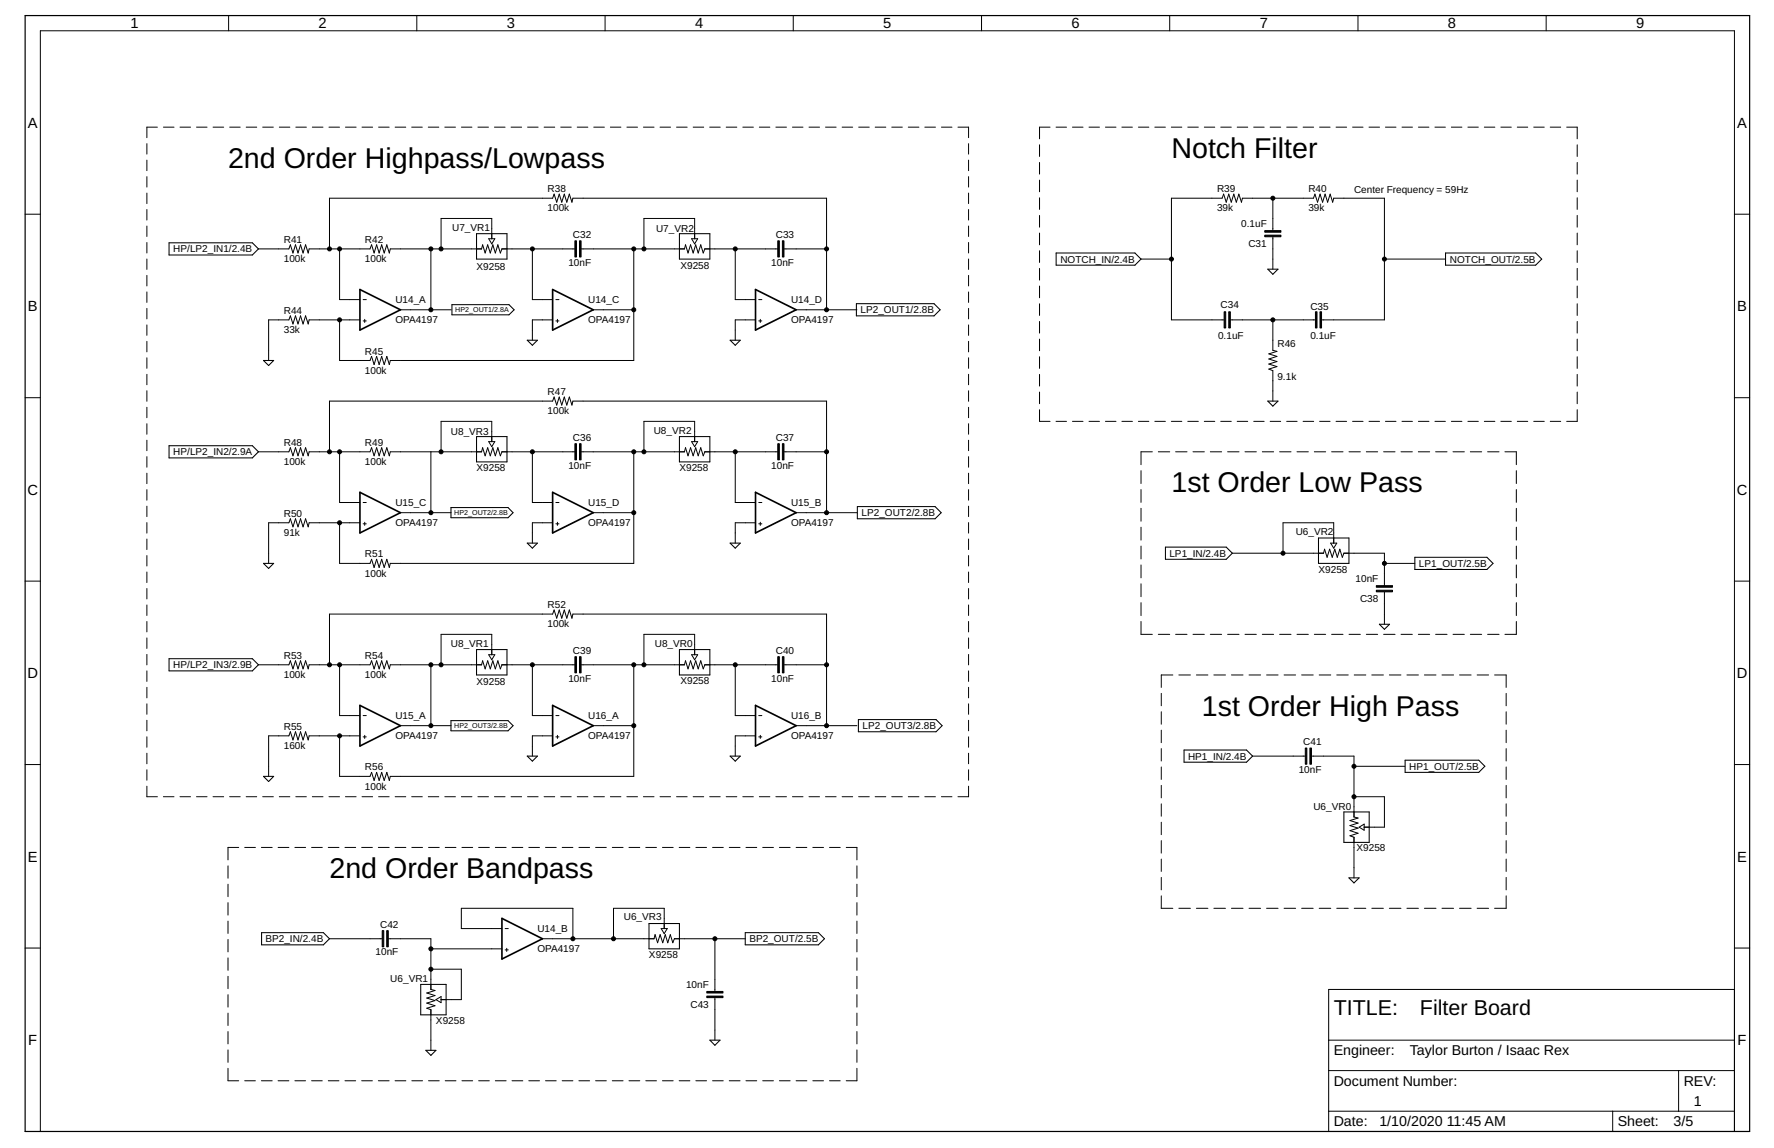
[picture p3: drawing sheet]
<svg xmlns="http://www.w3.org/2000/svg" width="432mm" height="279mm" viewBox="0 0 432 279" stroke-linecap="round" stroke-linejoin="round" font-family="sans-serif">
<g fill="none" stroke="#000" stroke-width=".24">
<path d="M55.6 3.8v3.7M101.5 3.8v3.7M147.3 3.8v3.7M193.1 3.8v3.7M238.9 3.8v3.7M284.7 3.8v3.7M330.5 3.8v3.7M376.3 3.8v3.7M35.8 35v2.5M35.8 39v2.5M38.3 30.9h-2.5v2.6M39.8 30.9h2.6"/>
<path d="M43.8 30.9h2.6M47.8 30.9h2.6M51.9 30.9h2.5M55.9 30.9h2.6M59.9 30.9h2.6M63.9 30.9h2.6M68 30.9h2.5M72 30.9h2.6M76 30.9h2.6M80.1 30.9h2.5M84.1 30.9h2.6M88.1 30.9h2.6"/>
<path d="M92.2 30.9h2.5M96.2 30.9h2.6M100.2 30.9h2.6M104.2 30.9h2.6M108.3 30.9h2.5M112.3 30.9h2.6M116.3 30.9h2.6M120.4 30.9h2.5M124.4 30.9h2.6M128.4 30.9h2.6M132.4 30.9h2.6M136.5 30.9h2.5"/>
<path d="M140.5 30.9h2.6M144.5 30.9h2.6M148.6 30.9h2.5M152.6 30.9h2.6M156.6 30.9h2.6M160.7 30.9h2.5M164.7 30.9h2.6M168.7 30.9h2.6M172.7 30.9h2.6M176.8 30.9h2.5M180.8 30.9h2.6M184.8 30.9h2.6"/>
<path d="M188.8 30.9h2.6M192.9 30.9h2.6M196.9 30.9h2.6M200.9 30.9h2.6M205 30.9h2.5M209 30.9h2.6M213 30.9h2.6M217.1 30.9h2.5M221.1 30.9h2.6M225.1 30.9h2.6M229.2 30.9h2.5M233.2 30.9h2.6v2.6"/>
<path d="M235.8 35v2.5M235.8 39v2.5M253 35.2v2.9M253 39.5v2.9M255.6 30.9h-2.6v2.9M257 30.9h2.6M261 30.9h2.6M265.1 30.9h2.5M269.1 30.9h2.5M273.1 30.9h2.5M277.1 30.9h2.5M281.1 30.9h2.6"/>
<path d="M285.1 30.9h2.6M289.1 30.9h2.6M293.1 30.9h2.6M297.1 30.9h2.6M301.1 30.9h2.6M305.2 30.9h2.5M309.2 30.9h2.5M313.2 30.9h2.5M317.2 30.9h2.5M321.2 30.9h2.5M325.2 30.9h2.6M329.2 30.9h2.6"/>
<path d="M333.2 30.9h2.6M337.2 30.9h2.6M341.2 30.9h2.6M345.2 30.9h2.6M349.3 30.9h2.5M353.3 30.9h2.5M357.3 30.9h2.5M361.3 30.9h2.6M365.3 30.9h2.6M369.3 30.9h2.6M373.3 30.9h2.6M377.3 30.9h2.6"/>
<path d="M381.3 30.9h2.6v2.9M383.9 35.2v2.9M383.9 39.5v2.9M6.1 52.1h3.7M35.8 43v2.5M35.8 47v2.6M35.8 51v2.6M35.8 55v2.6M35.8 59v2.6M119 58.1h1.4l-.7 1.3zM119.7 58.1v-4.9h-12.3v7.4M168.3 58.1h1.5l-.7 1.3z"/>
<path d="M169.1 58.1v-4.9h-12.4v7.4M235.8 43v2.5M235.8 47v2.6M235.8 51v2.6M235.8 55v2.6M235.8 59v2.6M253 43.8v2.9M253 48.1v2.9M253 52.4v2.9M253 56.7v2.9M309.8 48.2v7.9M309.8 57.6v7.9"/>
<path d="M383.9 43.8v2.9M383.9 48.1v2.9M383.9 52.4v2.9M383.9 56.7v2.9M422.2 52.1h3.7M35.8 63v2.6M35.8 67v2.6M35.8 71.1v2.5M35.8 75.1v2.5M35.8 79.1v2.5M62.9 60.6h7.4l.4-1 .6 2 .6-2 .6 2 .7-2 .6 2 .6-2 .6 2 .2-1h14.9l.3-1 .7 2 .6-2 .6 2 .6-2 .6 2 .6-2 .7 2 .2-1h22.2l.3-1 .6 2 .6-2 .6 2 .7-2 .6 2 .6-2 .6 2 .4-1h17.8M80.2 60.6v-12.4h54.3l.4-1 .6 2 .6-2 .6 2 .7-2 .6 2 .6-2 .6 2 .2-1h61.8v27.2"/>
<path d="M82.7 60.6v12.3h4.9M87.6 77.9h-12.4l-.2 .9-.6-1.9-.6 1.9-.6-1.9-.7 1.9-.6-1.9-.6 1.9-.6-1.9-.4 1h-4.9v9.8M88.4 72.9h.8M88.4 78.1h.8M88.8 77.7v.8M97.5 75.4h12.3M104.9 60.6v14.8M129.6 60.6v12.3h4.9M134.5 77.9h-4.9v4.9M135.3 72.9h.8M135.3 78.1h.8M135.7 77.7v.8"/>
<path d="M141.4 60.6h25.2l.3-1 .6 2 .6-2 .6 2 .6-2 .6 2 .7-2 .6 2 .4-1h17.7M144.4 75.4h9.9M154.3 60.6v27.1h-59.3l-.2 1-.7-2-.6 2-.6-2-.6 2-.6-2-.6 2-.7-2-.3 1h-7.4v-9.8M179 60.6v12.3h4.9M183.9 77.9h-4.9v4.9M184.7 72.9h.7M184.7 78.1h.7M185.1 77.7v.8M190.8 60.6h10.4M193.8 75.4h14.8M235.8 63v2.6M235.8 67v2.6"/>
<path d="M235.8 71.1v2.5M235.8 75.1v2.5M235.8 79.1v2.5M253 61v2.9M253 65.3v2.9M253 69.6v2.9M253 73.9v2.9M253 78.2v2.9M277.7 63.1h7.4M298 77.9h-12.9v-29.7h12.4l.3-1 .7 2 .6-2 .6 2 .6-2 .6 2 .6-2 .7 2 .2-1h17.3l.4-1 .6 2 .6-2 .6 2 .6-2 .7 2 .6-2 .6 2 .2-1h12.4v29.7h-15.3M299.4 77.9h20.8M309.8 77.9v7.4l1 .2-2 .6 2 .6-2 .7 2 .6-2 .6 2 .6-2 .6 1 .4v7.4"/>
<path d="M337 63.1h14.8M383.9 61v2.9M383.9 65.3v2.9M383.9 69.6v2.9M383.9 73.9v2.9M383.9 78.2v2.9M6.1 96.8h3.7M35.8 83.1v2.5M35.8 87.1v2.5M35.8 91.1v2.5M35.8 95.1v2.6M35.8 99.1v2.6"/>
<path d="M235.8 83.1v2.5M235.8 87.1v2.5M235.8 91.1v2.5M235.8 95.1v2.6M235.8 99.1v2.6M253 82.5v2.9M253 86.8v2.9M253 91.1v2.9M253 95.4v2.9M253 99.7v2.9h2.6M383.9 99.7v2.9h-2.6M383.9 82.5v2.9"/>
<path d="M383.9 86.8v2.9M383.9 91.1v2.9M383.9 95.4v2.9M422.2 96.8h3.7M35.8 103.1v2.6M35.8 107.1v2.6M35.8 111.1v2.6M35.8 115.2v2.5M35.8 119.2v2.5M62.9 110h7.4l.4-1 .6 1.9 .6-1.9 .6 1.9 .7-1.9 .6 1.9 .6-1.9 .6 1.9 .2-.9h14.9l.3-1 .7 1.9 .6-1.9 .6 1.9 .6-1.9 .6 1.9 .6-1.9 .7 1.9 .2-.9h22.2l.3-1 .6 1.9 .6-1.9 .6 1.9 .7-1.9 .6 1.9 .6-1.9 .6 1.9 .4-.9h17.8M80.2 110v-12.4h54.3l.4-1 .6 2 .6-2 .6 2 .7-2 .6 2 .6-2 .6 2 .2-1h61.8v27.2M82.7 110v12.3h4.9"/>
<path d="M104.9 110v14.8M119 107.5h1.4l-.7 1.2zM119.7 107.5v-4.9h-12.3v7.4M129.6 110v12.3h4.9M141.4 110h25.2l.3-1 .6 1.9 .6-1.9 .6 1.9 .6-1.9 .6 1.9 .7-1.9 .6 1.9 .4-.9h17.7M154.3 110v27.1h-59.3l-.2 1-.7-2-.6 2-.6-2-.6 2-.6-2-.6 2-.7-2-.3 1h-7.4v-9.9M168.3 107.5h1.5l-.7 1.2zM169.1 107.5v-4.9h-12.4v7.4M179 110v12.3h4.9M190.8 110h10.4M235.8 103.1v2.6M235.8 107.1v2.6"/>
<path d="M235.8 111.1v2.6M235.8 115.2v2.5M235.8 119.2v2.5M257 102.6h2.6M261 102.6h2.6M265.1 102.6h2.5M269.1 102.6h2.5M273.1 102.6h2.5M277.1 102.6h2.5M277.7 114.6v3.1M277.7 119.1v3.2M280.5 110h-2.8v3.1"/>
<path d="M281.1 102.6h2.6M281.9 110h2.8M285.1 102.6h2.6M286.2 110h2.7M289.1 102.6h2.6M290.4 110h2.7M293.1 102.6h2.6M294.6 110h2.7M297.1 102.6h2.6M298.8 110h2.8M301.1 102.6h2.6M303 110h2.8"/>
<path d="M305.2 102.6h2.5M307.3 110h2.7M309.2 102.6h2.5M311.5 110h2.7M313.2 102.6h2.5M315.7 110h2.8M317.2 102.6h2.5M319.9 110h2.8M321.2 102.6h2.5M324.1 110h2.8M325.2 102.6h2.6M328.4 110h2.7"/>
<path d="M329.2 102.6h2.6M332.6 110h2.7M333.2 102.6h2.6M336.8 110h2.8M337.2 102.6h2.6M341 110h2.8M341.2 102.6h2.6M345.2 110h2.8M345.2 102.6h2.6M349.3 102.6h2.5M349.4 110h2.8M353.3 102.6h2.5"/>
<path d="M353.7 110h2.7M357.3 102.6h2.5M357.9 110h2.7M361.3 102.6h2.6M362.1 110h2.8M365.3 102.6h2.6M366.3 110h2.8v3.1M369.1 114.6v3.1M369.1 119.1v3.2M369.3 102.6h2.6M373.3 102.6h2.6M377.3 102.6h2.6"/>
<path d="M35.8 123.2v2.5M35.8 127.2v2.6M35.8 131.2v2.6M35.8 135.2v2.6M35.8 139.2v2.6M87.6 127.2h-12.4l-.2 1-.6-1.9-.6 1.9-.6-1.9-.7 1.9-.6-1.9-.6 1.9-.6-1.9-.4 .9h-4.9v9.9M88.4 122.3h.8M88.4 127.5h.8M88.8 127.1v.8M97.5 124.8h12.3M134.5 127.2h-4.9v5M135.3 122.3h.8"/>
<path d="M135.3 127.5h.8M135.7 127.1v.8M144.4 124.8h9.9M183.9 127.2h-4.9v5M184.7 122.3h.7M184.7 127.5h.7M185.1 127.1v.8M193.8 124.8h14.8M235.8 123.2v2.5M235.8 127.2v2.6M235.8 131.2v2.6M235.8 135.2v2.6"/>
<path d="M235.8 139.2v2.6M277.7 123.7v3.2M277.7 128.3v3.1M277.7 132.9v3.1M277.7 137.5v3.1M300 134.6h22.2l.2-.9 .6 1.9 .6-1.9 .7 1.9 .6-1.9 .6 1.9 .6-1.9 .6 1.9 .4-1h9.9v8M323.9 132.2h1.5l-.8 1.2zM324.6 132.2v-5h-12.3v7.4M337 137.1h7.4M369.1 123.7v3.2M369.1 128.3v3.1M369.1 132.9v3.1"/>
<path d="M369.1 137.5v3.1M6.1 141.4h3.7M35.8 143.2v2.6M35.8 147.2v2.6M35.8 151.3v2.5M35.8 155.3v2.5M35.8 159.3v2.5M119 159.3h1.4l-.7 1.3zM119.7 159.3v-4.9h-12.3v7.4M168.3 159.3h1.5l-.7 1.3zM169.1 159.3v-4.9h-12.4v7.4M235.8 143.2v2.6"/>
<path d="M235.8 147.2v2.6M235.8 151.3v2.5M235.8 155.3v2.5M235.8 159.3v2.5M277.7 142.1v3.1M277.7 146.7v3.1M277.7 151.3v3.1h2.8M281.9 154.4h2.8M286.2 154.4h2.7M290.4 154.4h2.7M294.6 154.4h2.7M298.8 154.4h2.8"/>
<path d="M303 154.4h2.8M307.3 154.4h2.7M311.5 154.4h2.7M315.7 154.4h2.8M319.9 154.4h2.8M324.1 154.4h2.8M328.4 154.4h2.7M332.6 154.4h2.7M336.8 154.4h2.8M337 144v7.9M341 154.4h2.8M345.2 154.4h2.8"/>
<path d="M349.4 154.4h2.8M353.7 154.4h2.7M357.9 154.4h2.7M362.1 154.4h2.8M369.1 151.3v3.1h-2.8M369.1 142.1v3.1M369.1 146.7v3.1M422.2 141.4h3.7M35.8 163.3v2.5M35.8 167.3v2.5M35.8 171.3v2.5M35.8 175.3v2.6"/>
<path d="M35.8 179.3v2.6M62.9 161.8h7.4l.4-1 .6 2 .6-2 .6 2 .7-2 .6 2 .6-2 .6 2 .2-1h14.9l.3-1 .7 2 .6-2 .6 2 .6-2 .6 2 .6-2 .7 2 .2-1h22.2l.3-1 .6 2 .6-2 .6 2 .7-2 .6 2 .6-2 .6 2 .4-1h17.8M80.2 161.8v-12.3h54.3l.4-1 .6 2 .6-2 .6 2 .7-2 .6 2 .6-2 .6 2 .2-1h61.8v27.1M82.7 161.8v12.4h4.9M87.6 179.1h-12.4l-.2 1-.6-2-.6 2-.6-2-.7 2-.6-2-.6 2-.6-2-.4 1h-4.9v9.9M88.4 174.2h.8M88.4 179.3h.8M88.8 179v.7M97.5 176.6h12.3M104.9 161.8v14.8M129.6 161.8v12.4h4.9M134.5 179.1h-4.9v4.9"/>
<path d="M135.3 174.2h.8M135.3 179.3h.8M135.7 179v.7M141.4 161.8h25.2l.3-1 .6 2 .6-2 .6 2 .6-2 .6 2 .7-2 .6 2 .4-1h17.7M144.4 176.6h9.9M154.3 161.8v27.2h-59.3l-.2 .9-.7-1.9-.6 1.9-.6-1.9-.6 1.9-.6-1.9-.6 1.9-.7-1.9-.3 1h-7.4v-9.9M179 161.8v12.4h4.9M183.9 179.1h-4.9v4.9M184.7 174.2h.7M184.7 179.3h.7M185.1 179v.7M190.8 161.8h10.4"/>
<path d="M193.8 176.6h14.8M235.8 163.3v2.5M235.8 167.3v2.5M235.8 171.3v2.5M235.8 175.3v2.6M235.8 179.3v2.6M282.7 168.8v3M282.7 173.2v3.1M282.7 177.7v3M285.5 164.3h-2.8v3M286.9 164.3h2.9M291.2 164.3h2.8"/>
<path d="M295.5 164.3h2.8M299.7 164.3h2.9M304 164.3h2.8M308.3 164.3h2.8M312.5 164.3h2.9M316.8 164.3h2.8M321.1 164.3h2.8M325.4 164.3h2.8M329.6 164.3h2.8M333.9 164.3h2.8M338.2 164.3h2.8M342.5 164.3h2.7"/>
<path d="M346.7 164.3h2.8M351 164.3h2.8M355.3 164.3h2.8M359.5 164.3h2.8M363.8 164.3h2.8v3M366.6 168.8v3M366.6 173.2v3.1M366.6 177.7v3M6.1 186.1h3.7M35.8 183.3v2.6M35.8 187.3v2.6M35.8 191.3v2.6h2.5"/>
<path d="M39.8 193.9h2.6M43.8 193.9h2.6M47.8 193.9h2.6M51.9 193.9h2.5M55.9 193.9h2.6M59.9 193.9h2.6M63.9 193.9h2.6M68 193.9h2.5M72 193.9h2.6M76 193.9h2.6M80.1 193.9h2.5M84.1 193.9h2.6"/>
<path d="M88.1 193.9h2.6M92.2 193.9h2.5M96.2 193.9h2.6M100.2 193.9h2.6M104.2 193.9h2.6M108.3 193.9h2.5M112.3 193.9h2.6M116.3 193.9h2.6M120.4 193.9h2.5M124.4 193.9h2.6M128.4 193.9h2.6M132.4 193.9h2.6"/>
<path d="M136.5 193.9h2.5M140.5 193.9h2.6M144.5 193.9h2.6M148.6 193.9h2.5M152.6 193.9h2.6M156.6 193.9h2.6M160.7 193.9h2.5M164.7 193.9h2.6M168.7 193.9h2.6M172.7 193.9h2.6M176.8 193.9h2.5M180.8 193.9h2.6"/>
<path d="M184.8 193.9h2.6M188.8 193.9h2.6M192.9 193.9h2.6M196.9 193.9h2.6M200.9 193.9h2.6M205 193.9h2.5M209 193.9h2.6M213 193.9h2.6M217.1 193.9h2.5M221.1 193.9h2.6M225.1 193.9h2.6M229.2 193.9h2.5"/>
<path d="M235.8 191.3v2.6h-2.6M235.8 183.3v2.6M235.8 187.3v2.6M282.7 182.2v3M282.7 186.7v3M282.7 191.2v3M282.7 195.6v3M304.9 184h12.8M319.2 184h10.4v14.8l1 .3-2 .6 2 .6-2 .6 2 .6-2 .7 2 .6-2 .6 1 .4v9.9M329.6 193.9h7.4v7.4h-5M329.6 186.5h12.3M366.6 182.2v3"/>
<path d="M366.6 186.7v3M366.6 191.2v3M366.6 195.6v3M422.2 186.1h3.7M55.5 210.7v3M55.5 215.2v3M55.5 219.7v3M58.1 206.2h-2.6v3.1M59.6 206.2h2.6M63.6 206.2h2.7M67.7 206.2h2.6M71.8 206.2h2.6"/>
<path d="M75.8 206.2h2.6M79.9 206.2h2.6M84 206.2h2.6M88 206.2h2.6M92.1 206.2h2.6M96.2 206.2h2.6M100.2 206.2h2.6M104.3 206.2h2.6M108.4 206.2h2.6M112.4 206.2h2.6M116.5 206.2h2.6M120.6 206.2h2.6"/>
<path d="M124.6 206.2h2.7M128.7 206.2h2.6M132.8 206.2h2.6M136.8 206.2h2.6M140.9 206.2h2.6M145 206.2h2.6M149 206.2h2.7M153.1 206.2h2.6M157.2 206.2h2.6M161.2 206.2h2.7M165.3 206.2h2.6M169.4 206.2h2.6"/>
<path d="M173.4 206.2h2.6M177.5 206.2h2.6M181.6 206.2h2.6M185.7 206.2h2.6M189.7 206.2h2.6M193.8 206.2h2.6M197.8 206.2h2.6M201.9 206.2h2.6M206 206.2h2.6v3.1M208.6 210.7v3M208.6 215.2v3M208.6 219.7v3"/>
<path d="M282.7 200.1v3M282.7 204.6v3M282.7 209.1v3M282.7 213.6v3M282.7 218v3.1h2.8M330.8 201.3l1.2-.7v1.5zM366.6 218v3.1h-2.8M366.6 200.1v3M366.6 204.6v3M366.6 209.1v3M366.6 213.6v3M6.1 230.7h3.7"/>
<path d="M55.5 224.2v3M55.5 228.6v3.1M55.5 233.1v3.1M55.5 237.6v3M80.2 228.5h12.8M94.5 228.5h10.4v12.3l1 .3-2 .6 2 .6-2 .6 2 .6-2 .6 2 .7-2 .6 1 .3v9.9M104.9 235.9h7.4v7.4h-4.9M104.9 230.9h17.3M122.2 226h-9.9v-4.9h27.1v7.4M123 226h.7M123 231.2h.7M123.3 230.8v.8"/>
<path d="M132 228.5h27.2l.2-1 .7 1.9 .6-1.9 .6 1.9 .6-1.9 .6 1.9 .7-1.9 .6 1.9 .3-.9h17.3M160.9 226h1.5l-.7 1.2zM161.7 226v-4.9h-12.4v7.4M174 228.5v12.8M208.6 224.2v3M208.6 228.6v3.1M208.6 233.1v3.1M208.6 237.6v3M286.9 221.1h2.9M291.2 221.1h2.8M295.5 221.1h2.8M299.7 221.1h2.9"/>
<path d="M304 221.1h2.8M308.3 221.1h2.8M312.5 221.1h2.9M316.8 221.1h2.8M321.1 221.1h2.8M325.4 221.1h2.8M329.6 221.1h2.8M333.9 221.1h2.8M338.2 221.1h2.8M342.5 221.1h2.7M346.7 221.1h2.8M351 221.1h2.8"/>
<path d="M355.3 221.1h2.8M359.5 221.1h2.8M422.2 230.7h3.7M55.5 242.1v3M55.5 246.6v3M55.5 251.1v3M55.5 255.5v3.1M106.1 243.3l1.3-.8v1.5zM174 242.8v10.4M208.6 242.1v3M208.6 246.6v3M208.6 251.1v3"/>
<path d="M208.6 255.5v3.1M323.4 253.2h98.8M422.2 240.8h-98.8v34.6h98.8v-267.9h-412.4v267.9M55.5 260v3h2.6M59.6 263h2.6M63.6 263h2.7M67.7 263h2.6M71.8 263h2.6M75.8 263h2.6M79.9 263h2.6M84 263h2.6M88 263h2.6"/>
<path d="M92.1 263h2.6M96.2 263h2.6M100.2 263h2.6M104.3 263h2.6M108.4 263h2.6M112.4 263h2.6M116.5 263h2.6M120.6 263h2.6M124.6 263h2.7M128.7 263h2.6M132.8 263h2.6M136.8 263h2.6"/>
<path d="M140.9 263h2.6M145 263h2.6M149 263h2.7M153.1 263h2.6M157.2 263h2.6M161.2 263h2.7M165.3 263h2.6M169.4 263h2.6M173.4 263h2.6M177.5 263h2.6M181.6 263h2.6M185.7 263h2.6"/>
<path d="M189.7 263h2.6M193.8 263h2.6M197.8 263h2.6M201.9 263h2.6M208.6 260v3h-2.6M323.4 260.6h98.8M323.4 270.4h98.8M392.5 270.4v5M408.6 260.6v9.8"/>
</g>
<g fill="none" stroke="#000" stroke-width=".25">
<path d="M41.1 59.1h20.3l1.5 1.5-1.5 1.5h-20.3zM116 56.9h7.4v6.2h-7.4zM165.4 56.9h7.4v6.2h-7.4zM110 74.1h13.9l1.2 1.3-1.2 1.2h-13.9zM208.4 73.9h19l1.4 1.5-1.4 1.5h-19zM257.1 61.6h19.1l1.5 1.5-1.5 1.4h-19.1zM308.6 65.5h2.5l-1.3 1.3zM351.9 61.6h21.9l1.5 1.5-1.5 1.4h-21.9zM64.1 87.7h2.5l-1.2 1.3zM128.3 82.8h2.5l-1.2 1.2zM177.7 82.8h2.5l-1.2 1.2zM308.6 97.6h2.5l-1.3 1.2z"/>
<path d="M41.1 108.5h20.3l1.5 1.5-1.5 1.4h-20.3zM116 106.3h7.4v6.1h-7.4zM165.4 106.3h7.4v6.1h-7.4zM64.1 137.1h2.5l-1.2 1.2zM109.8 123.5h13.9l1.2 1.3-1.2 1.2h-13.9zM128.3 132.2h2.5l-1.2 1.2zM177.7 132.2h2.5l-1.2 1.2zM208.7 123.3h18.9l1.5 1.5-1.5 1.5h-18.9zM283.7 133.2h14.8l1.5 1.4-1.5 1.5h-14.8zM320.9 130.9h7.4v6.2h-7.4zM344.4 135.6h17.5l1.5 1.5-1.5 1.5h-17.5zM116 158.1h7.4v6.2h-7.4z"/>
<path d="M165.4 158.1h7.4v6.2h-7.4zM335.7 151.9h2.5l-1.2 1.3zM41.1 160.3h20.3l1.5 1.5-1.5 1.5h-20.3zM109.8 175.4h13.9l1.2 1.2-1.2 1.3h-13.9zM208.9 175.1h18.9l1.5 1.5-1.5 1.5h-18.9zM64.1 189h2.5l-1.2 1.2zM128.3 184h2.5l-1.2 1.3zM177.7 184h2.5l-1.2 1.3zM288.2 182.5h15.2l1.5 1.5-1.5 1.5h-15.2zM327.1 197.6h6.2v7.4h-6.2zM342 185h17.9l1.5 1.5-1.5 1.5h-17.9zM328.3 213.7h2.5l-1.2 1.2z"/>
<path d="M63.7 227h15l1.5 1.5-1.5 1.5h-15zM102.4 239.6h6.2v7.4h-6.2zM158 224.8h7.4v6.1h-7.4zM181.4 227h17.8l1.5 1.5-1.5 1.5h-17.8zM103.7 255.6h2.4l-1.2 1.3zM172.8 253.2h2.5l-1.3 1.2z"/>
</g>
<g fill="#000" stroke="#000" stroke-width=".24">
<path d="M139.9 58.6h.4v3.9h-.4zM141.1 58.6h.3v3.9h-.3zM189.3 58.6h.4v3.9h-.4zM190.4 58.6h.4v3.9h-.4zM307.8 56.1h4v.4h-4zM307.8 57.2h4v.4h-4zM298 75.9h.3v3.9h-.3zM299.1 75.9h.4v3.9h-.4zM320.2 75.9h.4v3.9h-.4zM321.3 75.9h.4v3.9h-.4zM139.9 108h.4v3.9h-.4zM141.1 108h.3v3.9h-.3z"/>
<path d="M189.3 108h.4v3.9h-.4zM190.4 108h.4v3.9h-.4zM139.9 159.8h.4v4h-.4zM141.1 159.8h.3v4h-.3zM189.3 159.8h.4v4h-.4zM190.4 159.8h.4v4h-.4zM335 142.5h3.9v.4h-3.9zM335 143.7h3.9v.3h-3.9zM317.7 182.1h.4v3.9h-.4zM318.8 182.1h.4v3.9h-.4zM93 226.5h.4v3.9h-.4zM94.1 226.5h.4v3.9h-.4z"/>
<path d="M172 241.3h4v.4h-4zM172 242.4h4v.4h-4z"/>
</g>
<path d="M87.6 70.5l9.9 4.9-9.9 4.9zM134.5 70.5l9.9 4.9-9.9 4.9zM183.9 70.5l9.9 4.9-9.9 4.9zM87.6 119.8l9.9 5-9.9 4.9zM134.5 119.8l9.9 5-9.9 4.9zM183.9 119.8l9.9 5-9.9 4.9zM87.6 171.7l9.9 4.9-9.9 5zM134.5 171.7l9.9 4.9-9.9 5zM183.9 171.7l9.9 4.9-9.9 5zM122.2 223.5l9.8 5-9.8 4.9z" fill="none" stroke="#000" stroke-width=".4"/>
<path d="M6.1 3.8h419.8v271.6h-419.8z" fill="none" stroke="#000" stroke-width=".3"/>
<g fill="#000" stroke="#000" stroke-width=".24">
<circle cx="309.8" cy="48.2" r=".49"/>
<circle cx="80.2" cy="60.6" r=".49"/>
<circle cx="82.7" cy="77.9" r=".49"/>
<circle cx="82.7" cy="60.6" r=".49"/>
<circle cx="104.9" cy="75.4" r=".49"/>
<circle cx="104.9" cy="60.6" r=".49"/>
<circle cx="107.4" cy="60.6" r=".49"/>
<circle cx="129.6" cy="60.6" r=".49"/>
<circle cx="154.3" cy="75.4" r=".49"/>
<circle cx="154.3" cy="60.6" r=".49"/>
<circle cx="156.7" cy="60.6" r=".49"/>
<circle cx="179" cy="60.6" r=".49"/>
<circle cx="201.2" cy="75.4" r=".49"/>
<circle cx="201.2" cy="60.6" r=".49"/>
<circle cx="285.1" cy="63.1" r=".49"/>
<circle cx="309.8" cy="77.9" r=".49"/>
<circle cx="337" cy="63.1" r=".49"/>
<circle cx="80.2" cy="110" r=".49"/>
<circle cx="82.7" cy="110" r=".49"/>
<circle cx="107.4" cy="110" r=".49"/>
<circle cx="129.6" cy="110" r=".49"/>
<circle cx="154.3" cy="110" r=".49"/>
<circle cx="156.7" cy="110" r=".49"/>
<circle cx="179" cy="110" r=".49"/>
<circle cx="201.2" cy="110" r=".49"/>
<circle cx="82.7" cy="127.2" r=".49"/>
<circle cx="104.9" cy="124.8" r=".49"/>
<circle cx="154.3" cy="124.8" r=".49"/>
<circle cx="201.2" cy="124.8" r=".49"/>
<circle cx="312.3" cy="134.6" r=".49"/>
<circle cx="337" cy="137.1" r=".49"/>
<circle cx="80.2" cy="161.8" r=".49"/>
<circle cx="82.7" cy="161.8" r=".49"/>
<circle cx="82.7" cy="179.1" r=".49"/>
<circle cx="104.9" cy="161.8" r=".49"/>
<circle cx="104.9" cy="176.6" r=".49"/>
<circle cx="107.4" cy="161.8" r=".49"/>
<circle cx="129.6" cy="161.8" r=".49"/>
<circle cx="154.3" cy="161.8" r=".49"/>
<circle cx="154.3" cy="176.6" r=".49"/>
<circle cx="156.7" cy="161.8" r=".49"/>
<circle cx="179" cy="161.8" r=".49"/>
<circle cx="201.2" cy="161.8" r=".49"/>
<circle cx="201.2" cy="176.6" r=".49"/>
<circle cx="329.6" cy="193.9" r=".49"/>
<circle cx="329.6" cy="186.5" r=".49"/>
<circle cx="104.9" cy="235.9" r=".49"/>
<circle cx="104.9" cy="230.9" r=".49"/>
<circle cx="139.4" cy="228.5" r=".49"/>
<circle cx="149.3" cy="228.5" r=".49"/>
<circle cx="174" cy="228.5" r=".49"/>
</g>
<g font-size="7">
<text x="55.5" y="40.8">2nd Order Highpass/Lowpass</text>
<text x="285.1" y="38.4">Notch Filter</text>
<text x="285.1" y="119.8">1st Order Low Pass</text>
<text x="292.5" y="174.2">1st Order High Pass</text>
<text x="80.2" y="213.7">2nd Order Bandpass</text>
</g>
<g font-size="5.2">
<text x="324.6" y="247">TITLE:</text>
<text x="345.6" y="247">Filter Board</text>
</g>
<g font-size="3.6">
<text x="31.7" y="6.9">1</text>
<text x="77.6" y="6.9">2</text>
<text x="123.4" y="6.9">3</text>
<text x="169.2" y="6.9">4</text>
<text x="215" y="6.9">5</text>
<text x="260.8" y="6.9">6</text>
<text x="306.6" y="6.9">7</text>
<text x="352.4" y="6.9">8</text>
<text x="398.3" y="6.9">9</text>
<text x="6.8" y="31.1">A</text>
<text x="422.8" y="31.1">A</text>
<text x="6.8" y="75.7">B</text>
<text x="422.8" y="75.7">B</text>
<text x="6.7" y="120.4">C</text>
<text x="422.7" y="120.4">C</text>
<text x="6.7" y="165">D</text>
<text x="422.7" y="165">D</text>
<text x="6.8" y="209.7">E</text>
<text x="422.8" y="209.7">E</text>
<text x="6.9" y="254.3">F</text>
<text x="422.9" y="254.3">F</text>
</g>
<g font-size="3.5">
<text x="324.6" y="256.9">Engineer:</text>
<text x="343.2" y="256.9">Taylor Burton / Isaac Rex</text>
<text x="324.6" y="264.3">Document Number:</text>
<text x="409.8" y="264.3">REV:</text>
<text x="412.3" y="269.2">1</text>
<text x="324.6" y="274.1">Date:</text>
<text x="335.7" y="274.1">1/10/2020</text>
<text x="352.2" y="274.1">11:45 AM</text>
<text x="393.8" y="274.1">Sheet:</text>
<text x="407.4" y="274.1">3/5</text>
</g>
<g font-size="2.4">
<text x="133.3" y="46.8">R38</text>
<text x="296.2" y="46.8">R39</text>
<text x="318.5" y="46.8">R40</text>
<text x="329.6" y="47">Center Frequency = 59Hz</text>
<text x="133.3" y="51.4">100k</text>
<text x="296.2" y="51.4">39k</text>
<text x="318.5" y="51.4">39k</text>
<text x="69.1" y="59.1">R41</text>
<text x="88.8" y="59.1">R42</text>
<text x="110.1" y="56.1">U7_VR1</text>
<text x="139.5" y="57.9">C32</text>
<text x="159.7" y="56.4">U7_VR2</text>
<text x="188.8" y="57.9">C33</text>
<text x="302.1" y="55.3">0.1uF</text>
<text x="42.2" y="61.4">HP/LP2_IN1/2.4B</text>
<text x="69.1" y="63.8">100k</text>
<text x="88.8" y="63.8">100k</text>
<text x="116" y="65.8">X9258</text>
<text x="138.3" y="64.7">10nF</text>
<text x="165.6" y="65.5">X9258</text>
<text x="187.7" y="64.7">10nF</text>
<text x="258.1" y="63.9">NOTCH_IN/2.4B</text>
<text x="303.9" y="60.2">C31</text>
<text x="352.9" y="63.9">NOTCH_OUT/2.5B</text>
<text x="69.1" y="76.4">R44</text>
<text x="96.2" y="73.7">U14_A</text>
<text x="143.2" y="73.7">U14_C</text>
<text x="192.5" y="73.7">U14_D</text>
<text x="209.5" y="76.3">LP2_OUT1/2.8B</text>
<text x="297.1" y="75">C34</text>
<text x="319" y="75.5">C35</text>
<text x="69.1" y="81.1">33k</text>
<text x="96.2" y="78.6">OPA4197</text>
<text x="143.2" y="78.6">OPA4197</text>
<text x="192.5" y="78.6">OPA4197</text>
<text x="296.5" y="82.4">0.1uF</text>
<text x="319" y="82.4">0.1uF</text>
<text x="88.8" y="86.3">R45</text>
<text x="311" y="84.4">R46</text>
<text x="88.8" y="90.9">100k</text>
<text x="310.9" y="92.6">9.1k</text>
<text x="133.3" y="100.8">100k</text>
<text x="133.3" y="96.2">R47</text>
<text x="109.7" y="105.8">U8_VR3</text>
<text x="139.5" y="107.2">C36</text>
<text x="159.1" y="105.5">U8_VR2</text>
<text x="188.8" y="107.2">C37</text>
<text x="42.2" y="110.8">HP/LP2_IN2/2.9A</text>
<text x="69.1" y="113.2">100k</text>
<text x="69.1" y="108.5">R48</text>
<text x="88.8" y="113.2">100k</text>
<text x="88.8" y="108.5">R49</text>
<text x="116" y="114.6">X9258</text>
<text x="138.3" y="114">10nF</text>
<text x="165.4" y="114.6">X9258</text>
<text x="187.7" y="114">10nF</text>
<text x="69.1" y="125.8">R50</text>
<text x="96.2" y="123">U15_C</text>
<text x="143.2" y="123">U15_D</text>
<text x="192.5" y="123">U15_B</text>
<text x="209.7" y="125.6">LP2_OUT2/2.8B</text>
<text x="69.1" y="130.4">91k</text>
<text x="96.2" y="128">OPA4197</text>
<text x="143.2" y="128">OPA4197</text>
<text x="192.5" y="128">OPA4197</text>
<text x="315.4" y="130.3">U6_VR2</text>
<text x="88.8" y="135.7">R51</text>
<text x="284.6" y="135.5">LP1_IN/2.4B</text>
<text x="345.4" y="138">LP1_OUT/2.5B</text>
<text x="88.8" y="140.3">100k</text>
<text x="320.9" y="139.3">X9258</text>
<text x="330" y="141.7">10nF</text>
<text x="133.3" y="148">R52</text>
<text x="331" y="146.6">C38</text>
<text x="133.3" y="152.7">100k</text>
<text x="69.1" y="160.3">R53</text>
<text x="88.8" y="160.3">R54</text>
<text x="109.7" y="157.4">U8_VR1</text>
<text x="139.5" y="159.1">C39</text>
<text x="159.4" y="157.4">U8_VR0</text>
<text x="188.8" y="159.1">C40</text>
<text x="42.2" y="162.7">HP/LP2_IN3/2.9B</text>
<text x="69.1" y="165">100k</text>
<text x="88.8" y="165">100k</text>
<text x="116" y="166.7">X9258</text>
<text x="138.3" y="165.9">10nF</text>
<text x="165.6" y="166.5">X9258</text>
<text x="187.7" y="165.9">10nF</text>
<text x="69.1" y="177.6">R55</text>
<text x="96.2" y="179.8">OPA4197</text>
<text x="96.2" y="174.9">U15_A</text>
<text x="143.2" y="179.8">OPA4197</text>
<text x="143.2" y="174.9">U16_A</text>
<text x="192.5" y="179.8">OPA4197</text>
<text x="192.5" y="174.9">U16_B</text>
<text x="210" y="177.5">LP2_OUT3/2.8B</text>
<text x="69.1" y="182.3">160k</text>
<text x="289.2" y="184.9">HP1_IN/2.4B</text>
<text x="317.2" y="181.3">C41</text>
<text x="88.8" y="187.5">R56</text>
<text x="316.1" y="188.1">10nF</text>
<text x="343" y="187.4">HP1_OUT/2.5B</text>
<text x="88.8" y="192.2">100k</text>
<text x="319.7" y="197.1">U6_VR0</text>
<text x="330.2" y="207.2">X9258</text>
<text x="92.5" y="225.8">C42</text>
<text x="130.8" y="226.7">U14_B</text>
<text x="151.8" y="223.9">U6_VR3</text>
<text x="64.6" y="229.3">BP2_IN/2.4B</text>
<text x="91.4" y="232.5">10nF</text>
<text x="130.8" y="231.7">OPA4197</text>
<text x="158" y="233.2">X9258</text>
<text x="182.4" y="229.3">BP2_OUT/2.5B</text>
<text x="95" y="239.1">U6_VR1</text>
<text x="167" y="240.4">10nF</text>
<text x="168.1" y="245.4">C43</text>
<text x="106.1" y="249.2">X9258</text>
</g>
<g font-size="1.7">
<text x="110.8" y="76">HP2_OUT1/2.8A</text>
<text x="110.6" y="125.4">HP2_OUT2/2.8B</text>
<text x="110.6" y="177.2">HP2_OUT3/2.8B</text>
</g>
</svg>
